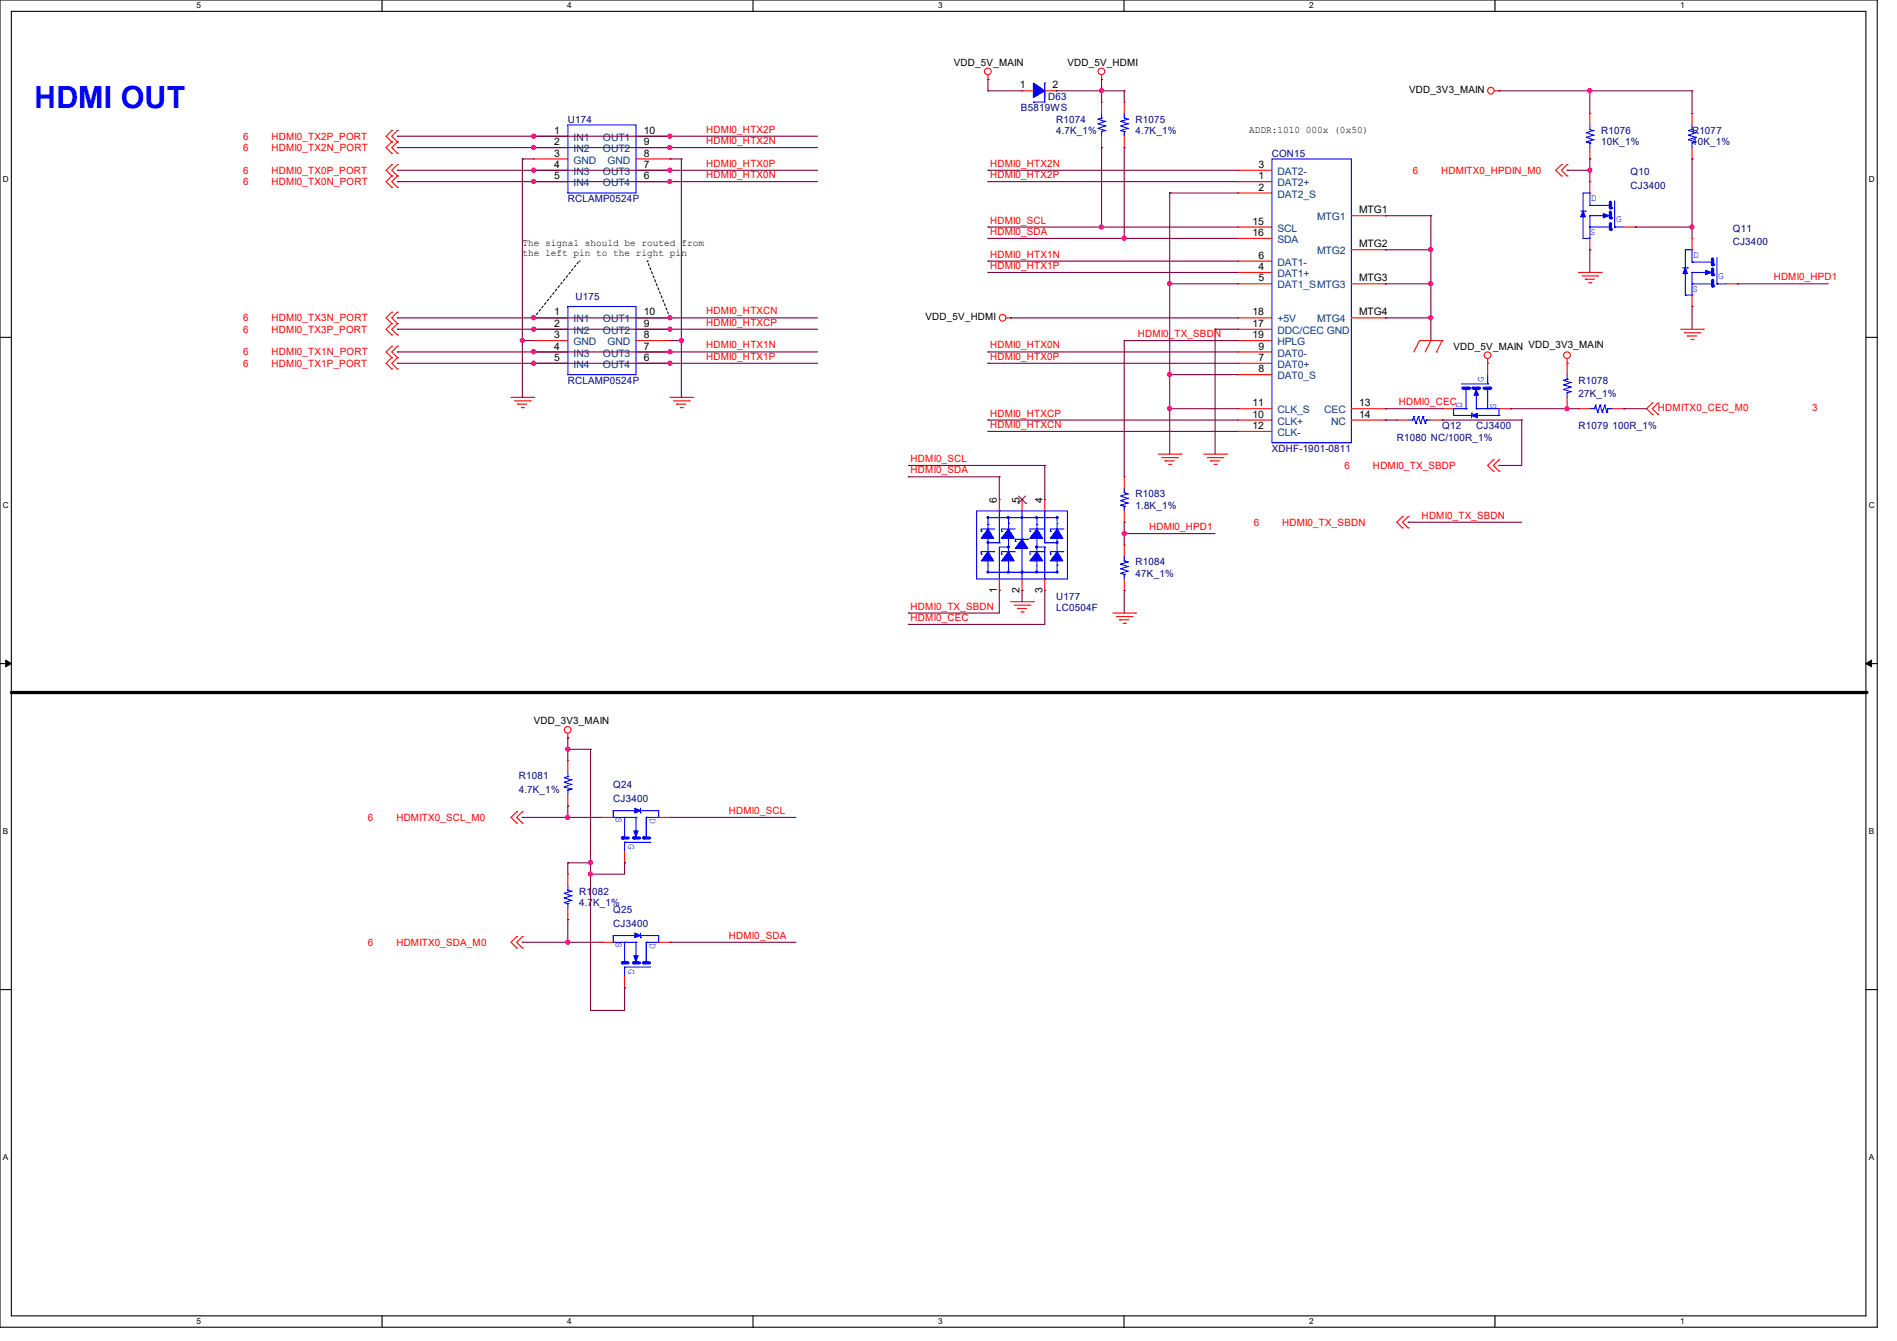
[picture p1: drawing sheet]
<svg xmlns="http://www.w3.org/2000/svg" width="297mm" height="210mm" viewBox="0 0 297 210" stroke-linecap="round" stroke-linejoin="round" font-family="sans-serif">
<path d="M0 0h293.9v207.9h-293.9zM1.8 1.8h290.3v204.3h-290.3z" fill="none" stroke="#000" stroke-width=".17"/>
<g fill="#fff">
<path d="M30.8 .2h.7v1.4h-.7z"/>
<path d="M30.8 206.2h.7v1.4h-.7z"/>
</g>
<path d="M59.8 0v1.8M59.8 206.1v1.8" fill="none" stroke="#000" stroke-width=".17"/>
<g fill="#fff">
<path d="M88.8 .2h.7v1.4h-.7z"/>
<path d="M88.8 206.2h.7v1.4h-.7z"/>
</g>
<path d="M117.9 0v1.8M117.9 206.1v1.8" fill="none" stroke="#000" stroke-width=".17"/>
<g fill="#fff">
<path d="M146.9 .2h.7v1.4h-.7z"/>
<path d="M146.9 206.2h.7v1.4h-.7z"/>
</g>
<path d="M176 0v1.8M176 206.1v1.8" fill="none" stroke="#000" stroke-width=".17"/>
<g fill="#fff">
<path d="M205 .2h.7v1.4h-.7z"/>
<path d="M205 206.2h.7v1.4h-.7z"/>
</g>
<path d="M234.1 0v1.8M234.1 206.1v1.8" fill="none" stroke="#000" stroke-width=".17"/>
<g fill="#fff">
<path d="M263.1 .2h.6v1.4h-.6z"/>
<path d="M263.1 206.2h.6v1.4h-.6z"/>
<path d="M.5 27.3h.9v1.4h-.9z"/>
<path d="M292.6 27.3h.9v1.4h-.9z"/>
<path d="M.5 78.4h.9v1.4h-.9z"/>
<path d="M292.6 78.4h.9v1.4h-.9z"/>
</g>
<path d="M0 52.8h1.8M292.1 52.8h1.8" fill="none" stroke="#000" stroke-width=".17"/>
<g fill="#fff">
<path d="M.5 129.5h.8v1.4h-.8z"/>
<path d="M292.6 129.5h.8v1.4h-.8z"/>
</g>
<path d="M0 103.9h1.8M292.1 103.9h1.8" fill="none" stroke="#000" stroke-width=".17"/>
<path d="M.9 103.4l.9 .5-.9 .5zM292.1 103.9l.9-.5v1z" fill="#000" stroke="#000" stroke-width=".16"/>
<g fill="#fff">
<path d="M.5 180.5h.8v1.4h-.8z"/>
<path d="M292.6 180.5h.8v1.4h-.8z"/>
</g>
<path d="M0 155h1.8M292.1 155h1.8" fill="none" stroke="#000" stroke-width=".17"/>
<path d="M1.8 108.5h290.3" fill="none" stroke="#000" stroke-width=".51"/>
<circle cx="292.1" cy="108.5" r=".25" fill="#000"/>
<path d="M83.6 49.8l7.1-8.9M90.7 40.9h.1M101.3 40.9h.1M104.9 49.8l-3.6-8.9" fill="none" stroke="#000" stroke-width=".17" stroke-dasharray=".3"/>
<g fill="none" stroke="#f00" stroke-width=".17">
<path d="M154.7 12.4h.1M154.7 11.7v.7M172.5 12.4h.1M172.5 11.7v.7M234 14.2h.7M234.7 14.2h.1M61.3 20.4h.1M61.3 22.2h.1M61.3 24h.1M61.3 25.8h.1M61.3 27.6h.1M61.3 29.3h.1"/>
<path d="M61.3 20.4l-.8 .9 .8 .9M61.3 22.2l-.8 .9 .8 .9M61.3 25.8l-.8 .9 .8 .9M61.3 27.6l-.8 .8 .8 .9M62.2 20.4h.1M62.2 22.2h.1M62.2 24h.1M62.2 25.8h.1M62.2 27.6h.1M62.2 29.3h.1M62.2 20.4l-.9 .9 .9 .9M62.2 22.2l-.9 .9 .9 .9"/>
<path d="M62.2 25.8l-.9 .9 .9 .9M62.2 27.6l-.9 .8 .9 .9M244.5 25.8h.1M244.5 27.6h.1M244.5 25.8l-.9 .9 .9 .9M245.4 25.8h.1M245.4 27.6h.1M245.4 25.8l-.9 .9 .9 .9M61.3 48.9h.1M61.3 50.7h.1M61.3 52.5h.1M61.3 54.2h.1"/>
<path d="M61.3 56h.1M61.3 57.8h.1M61.3 48.9l-.8 .9 .8 .9M61.3 50.7l-.8 .9 .8 .9M61.3 54.2l-.8 .9 .8 .9M61.3 56l-.8 .9 .8 .9M62.2 48.9h.1M62.2 50.7h.1M62.2 52.5h.1M62.2 54.2h.1M62.2 56h.1M62.2 57.8h.1"/>
<path d="M62.2 48.9l-.9 .9 .9 .9M62.2 50.7l-.9 .9 .9 .9M62.2 54.2l-.9 .9 .9 .9M62.2 56l-.9 .9 .9 .9M157.5 49.8h.7M158.2 49.8h.1M222.3 53.3h.1M222.3 53.3l-.9 1.8M222.3 53.3h3.5M224 53.3h.1M224 53.3l-.9 1.8M224.9 55.1h.1"/>
<path d="M225.8 53.3h.1M225.8 53.3l-.9 1.8M232.9 56.9h.1M232.9 56.2v.7M245.4 56.9h.1M245.4 56.2v.7M247.1 42.7h3.6M247.7 43.2h2.4M248.2 43.7h.1M248.2 43.7h1.4M248.8 44.3h.3M249.1 44.3h.1"/>
<path d="M250.1 43.2h.1M250.7 42.7h.1M263.1 51.6h3.6M263.7 52.1h2.4M264.2 52.6h.1M264.2 52.6h1.4M264.8 53.2h.3M265.1 53.2h.1M266.1 52.1h.1M266.7 51.6h.1M80 62.2h3.6M80.6 62.8h2.4"/>
<path d="M81.1 63.3h.1M81.1 63.3h1.4M81.6 63.8h.4M82 63.8h.1M83 62.8h.1M83.6 62.2h.1M104.9 62.2h3.6M105.5 62.8h2.4M106 63.3h.1M106 63.3h1.4M106.5 63.8h.3M106.8 63.8h.1"/>
<path d="M107.9 62.8h.1M108.5 62.2h.1M181.4 71.1h3.5M181.9 71.7h2.5M182.4 72.2h.1M182.4 72.2h1.5M183 72.7h.3M183.3 72.7h.1M184.4 71.7h.1M184.9 71.1h.1M188.5 71.1h3.5M189 71.7h2.5"/>
<path d="M189.5 72.2h.1M189.5 72.2h1.5M190.1 72.7h.3M190.4 72.7h.1M191.5 71.7h.1M192 71.1h.1M233.8 72h.1M233.8 73.8h.1M233.8 72l-.9 .9 .9 .9M234.7 72h.1M234.7 73.8h.1M234.7 72l-.9 .9 .9 .9"/>
<path d="M258.7 63.1h.1M258.7 64.9h.1M258.7 63.1l-.9 .9 .9 .9M259.6 64.9h.1M259.6 63.1h.1M259.6 63.1l-.9 .9 .9 .9M158.2 94.2h3.6M158.8 94.8h2.4M159.3 95.3h.1M159.3 95.3h1.4M159.9 95.8h.3M160.2 95.8h.1"/>
<path d="M161.2 94.8h.1M161.8 94.2h.1M174.2 96h3.6M174.8 96.6h2.4M175.3 97.1h.1M175.3 97.1h1.4M175.9 97.6h.3M176.2 97.6h.1M177.2 96.6h.1M177.8 96h.1M219.6 80.9h.1M219.6 82.7h.1"/>
<path d="M219.6 80.9l-.9 .9 .9 .9M220.5 80.9h.1M220.5 82.7h.1M220.5 80.9l-.9 .9 .9 .9M88.9 115.6h.1M88.9 114.9v.7M80.9 127.1h.1M80.9 128.9h.1M80.9 127.1l-.9 .9 .9 .9M81.8 127.1h.1M81.8 128.9h.1M81.8 127.1l-.9 .9 .9 .9"/>
<path d="M80.9 146.7h.1M80.9 148.5h.1M80.9 146.7l-.9 .9 .9 .9M81.8 146.7h.1M81.8 148.5h.1M81.8 146.7l-.9 .9 .9 .9"/>
<circle cx="154.7" cy="11.2" r=".52"/>
<circle cx="172.5" cy="11.2" r=".52"/>
<circle cx="233.4" cy="14.2" r=".52"/>
<circle cx="157" cy="49.8" r=".52"/>
<circle cx="232.9" cy="55.6" r=".52"/>
<circle cx="245.4" cy="55.6" r=".52"/>
<circle cx="88.9" cy="114.3" r=".52"/>
</g>
<path d="M268.1 42.1v.9" fill="none" stroke="#00f" stroke-width=".51"/>
<circle cx="268.1" cy="43" r=".25" fill="#00f"/>
<path d="M268.1 40.6v.8" fill="none" stroke="#00f" stroke-width=".51"/>
<circle cx="268.1" cy="41.4" r=".25" fill="#00f"/>
<path d="M267 42.3l.9 .4-.9 .3z" fill-rule="evenodd" fill="#00f" stroke="#00f" stroke-width=".17"/>
<path d="M263.9 39.1v3M264.9 39.1v2M263.9 42.1h.1M264.9 42.7h.1M264.9 41.1h.1M264.9 44.4h.1M264.9 42.7v3.5M264.9 44.4h3.2M264.9 42.7h3M268.8 44.4h.1M268.8 40.3v4.1" fill="none" stroke="#00f" stroke-width=".17"/>
<path d="M268.1 43.9v.9" fill="none" stroke="#00f" stroke-width=".51"/>
<circle cx="268.1" cy="44.8" r=".25" fill="#00f"/>
<g fill="none" stroke="#00f" stroke-width=".17">
<path d="M171.9 19.4h.1M171.9 18.7h.1M171.9 19.4l1.1 .3M171.9 18.7l1.1 .3M172.5 18.5h.1M172.5 18.5l-.6 .2M172.5 17.8v.7M173 19.7h.1M173 19h.1M173 19.7l-1.1 .4M173 19l-1.1 .4M264.9 19.6v.7"/>
<path d="M171.9 20.1h.1M171.9 20.1l1.1 .3M172.5 20.6h.1M172.5 20.6v.7M173 20.4h.1M173 20.4l-.5 .2M263.9 39.1h1M264.4 21.9h.1M264.4 21.2h.1M264.4 20.4h.1M264.4 21.9l1.1 .3M264.4 21.2l1.1 .3"/>
<path d="M264.4 20.4l1.1 .4M264.9 39.1h.1M264.9 22.4h.1M264.9 20.3h.1M264.9 20.3l-.5 .1M264.9 22.4v.7M265.5 22.2h.1M265.5 21.5h.1M265.5 20.8h.1M265.5 22.2l-.6 .2M265.5 21.5l-1.1 .4M265.5 20.8l-1.1 .4"/>
<path d="M88.9 48h10.7v10.7h-10.7zM263.5 42h.7M263.9 46.2h.1M263.9 46.2h1M263.9 42.8v3.4M264.2 42h.1M264.9 41.1h.1M264.9 46.2h.1M264.9 41.1h3.2M268.8 44.4h.1M268.8 44.4h1.5M175.5 79.1h.1"/>
<path d="M175.5 78.4h.1M175.5 77.7h.1M175.5 79.1l.5 .2M175.5 78.4l1.1 .4M175.5 77.7l1.1 .4M176 79.3h.1M176 77.2h.1M176 77.2l.6 .1M176 76.5v.7M176 79.3v.7M176.6 78.8h.1M176.6 78.1h.1"/>
<path d="M176.6 77.3h.1M176.6 78.8l-1.1 .3M176.6 78.1l-1.1 .3M176.6 77.3l-1.1 .4M175.5 89.8h.1M175.5 89.1h.1M175.5 88.3h.1M175.5 89.8l.5 .2M175.5 89.1l1.1 .4M175.5 88.3l1.1 .4M176 90h.1M176 87.8h.1"/>
<path d="M176 87.1v.7M176 90v.7M176 87.8l.6 .2M176.6 89.5h.1M176.6 88.7h.1M176.6 88h.1M176.6 89.5l-1.1 .3M176.6 88.7l-1.1 .4M176.6 88l-1.1 .3"/>
</g>
<path d="M263.9 42l.3 .8h-.7z" fill-rule="evenodd" fill="#00f" stroke="#00f" stroke-width=".17"/>
<g fill="none" stroke="#f00" stroke-width=".17">
<path d="M172.5 16h.1M172.5 16v1.8M264.9 17.8h.1M264.9 17.8v1.8M172.5 23.1h.1M172.5 21.3v1.8M264.9 37.3h.1M264.9 24.9h.1M264.9 23.1v1.8M264.9 37.3v1.8M83.6 49.8h.1M83.6 51.6h.1"/>
<path d="M83.6 53.3h.1M83.6 55.1h.1M83.6 56.9h.1M83.6 49.8h5.3M83.6 51.6h5.3M83.6 53.3h5.3M83.6 55.1h5.3M83.6 56.9h5.3M99.6 49.8h5.3M99.6 51.6h5.3M99.6 53.3h5.3M99.6 55.1h5.3"/>
<path d="M99.6 56.9h5.3M104.9 56.9h.1M104.9 55.1h.1M104.9 53.3h.1M104.9 51.6h.1M104.9 49.8h.1M264.9 48h.1M264.9 46.2v1.8M270.3 44.4h1.7M272 44.4h.1M176 74.7h.1M176 74.7v1.8"/>
<path d="M176 81.8h.1M176 85.3h.1M176 92.5h.1M176 80v1.8M176 85.3v1.8M176 90.7v1.8"/>
</g>
<path d="M252.1 33.2v.9" fill="none" stroke="#00f" stroke-width=".51"/>
<circle cx="252.1" cy="34.1" r=".25" fill="#00f"/>
<path d="M252.1 31.7v.9" fill="none" stroke="#00f" stroke-width=".51"/>
<circle cx="252.1" cy="32.6" r=".25" fill="#00f"/>
<path d="M251 33.4l.9 .4-.9 .3z" fill-rule="evenodd" fill="#00f" stroke="#00f" stroke-width=".17"/>
<path d="M247.9 33.2h.1M247.9 30.2v3M248.9 33.8h.1M248.9 32.2h.1M248.9 35.6h.1M248.9 30.2v2M248.9 33.8v3.5M248.9 35.6h3.2M248.9 33.8h3M252.8 35.6h.1M252.8 31.5v4.1" fill="none" stroke="#00f" stroke-width=".17"/>
<path d="M252.1 35v.9" fill="none" stroke="#00f" stroke-width=".51"/>
<circle cx="252.1" cy="35.9" r=".25" fill="#00f"/>
<g fill="none" stroke="#00f" stroke-width=".17">
<path d="M88.9 19.6h10.7v10.6h-10.7zM161.8 16h.1M163.6 13h.1M163.6 14.2h.1M163.6 13v3h-1.8M175.5 19.7h.1M175.5 19h.1M175.5 19.7l1.1 .4M175.5 19l1.1 .4M176 18.5h.1M176 18.5l.6 .2M176 17.8v.7"/>
<path d="M176.6 19.4h.1M176.6 18.7h.1M176.6 19.4l-1.1 .3M176.6 18.7l-1.1 .3M248.9 19.6v.7M175.5 20.4h.1M175.5 20.4l.5 .2M176 20.6h.1M176 20.6v.7M176.6 20.1h.1M176.6 20.1l-1.1 .3M199.1 24.9h12.5v44.4h-12.5z"/>
<path d="M247.5 33.1h.7M247.9 37.3h.1M247.9 30.2h1M247.9 37.3h1M247.9 34v3.3M248.2 33.1h.1M248.4 22.2h.1M248.4 21.5h.1M248.4 20.8h.1M248.4 22.2l.5 .2M248.4 21.5l1.1 .4M248.4 20.8l1.1 .4"/>
<path d="M248.9 32.2h.1M248.9 30.2h.1M248.9 37.3h.1M248.9 22.4h.1M248.9 20.3h.1M248.9 32.2h3.2M248.9 20.3l.6 .1M248.9 22.4v.7M249.5 21.9h.1M249.5 21.2h.1M249.5 20.4h.1M249.5 21.9l-1.1 .3"/>
<path d="M249.5 21.2l-1.1 .3M249.5 20.4l-1.1 .4M252.8 35.6h.1M252.8 35.6h1.5M244.8 59.6h.1M244.8 59.6l1.1 .3M245.4 59.4h.1M245.4 59.4l-.6 .2M245.4 58.7v.7M245.9 59.9h.1M245.9 59.9l-1.1 .4M220.5 65.8h.7"/>
<path d="M221.2 65.8h.1M221.4 65.2h.1M221.4 65.2l.3 1.1M221.4 65.2l-.2 .6M221.7 66.3h.1M222.1 65.2h.1M222.1 65.2l.3 1.1M222.1 65.2l-.4 1.1M222.4 66.3h.1M222.8 65.2h.1M222.8 65.2l.3 1.1M222.8 65.2l-.4 1.1"/>
<path d="M223.1 66.3h.1M223.3 65.8h.1M223.3 65.8l-.2 .5M223.3 65.8h.7M244.8 60.3h.1M244.8 61h.1M244.8 60.3l1.1 .3M244.8 61l1.1 .3M245.4 61.5h.1M245.4 61.5v.7M245.9 60.6h.1M245.9 61.3h.1"/>
<path d="M245.9 60.6l-1.1 .4M245.9 61.3l-.5 .2M152.9 80h14.2v10.7h-14.2zM153.6 86.8h.1M153.6 83.2h.1M154.7 82.1h.1M154.7 89.6h.1M154.7 81.1h.1M154.7 81.1v8.5M154.7 85h1.8M154.7 89.6h10.8M154.7 81.1h10.8"/>
<path d="M155.6 86.4h.1M155.6 82.8h.1M155.6 86.4h-2v.4M155.6 82.8h-2v.4M156.5 85h.1M156.5 80h.1M156.5 90.7h.1M156.5 80v5M156.8 83.2h.1M156.8 86.8h.1M157.9 82h.1M157.9 85.7h.1"/>
<path d="M157.9 89.6h.1M157.9 81.1v8.5M157.9 85.7h-1.4v5M158.8 86.4h.1M158.8 82.8h.1M158.8 86.4h-2v.4M158.8 82.8h-2v.4M159 84.8h.1M160 81.1h.1M160 89.6h.1M160 84.5h.1M160 89.5h.1"/>
<path d="M160 80v4.5M160 85.9v3.6M160 89.6v1.1M160.9 84.5h.1M160.9 84.5h-1.9v.3M161.2 86.8h.1M161.2 83.2h.1M162.3 82.1h.1M162.3 81.1h.1M162.3 89.6h.1M162.3 81.1v8.5M162.3 85.7h1.3"/>
<path d="M163.2 86.4h.1M163.2 82.8h.1M163.2 86.4h-2v.4M163.2 82.8h-2v.4M163.6 85.7h.1M163.6 90.7h.1M163.6 85h.1M163.6 80h.1M163.6 80v5M163.6 85.7v5M163.6 85h1.9M164.5 86.8h.1"/>
<path d="M164.5 83.2h.1M165.5 82h.1M165.5 89.6h.1M165.5 88.6h.1M165.5 81.1h.1M165.5 81.1v.7M165.5 82v7.6M166.4 86.4h.1M166.4 82.8h.1M166.4 86.4h-1.9v.4M166.4 82.8h-1.9v.4M88.3 123.2h.1"/>
<path d="M88.3 122.5h.1M88.3 121.8h.1M88.3 139.9h.1M88.3 123.2l1.2 .4M88.3 122.5l1.2 .4M88.3 121.8l1.2 .3M88.3 139.9l1.2 .4M88.9 123.7h.1M88.9 121.6h.1M88.9 139.4h.1M88.9 121.6l-.6 .2M88.9 120.9v.7"/>
<path d="M88.9 123.7v.8M88.9 138.7v.7M88.9 139.4l.6 .2M89.5 123.6h.1M89.5 122.9h.1M89.5 122.1h.1M89.5 139.6h.1M89.5 123.6l-.6 .1M89.5 122.9l-1.2 .3M89.5 122.1l-1.2 .4M89.5 139.6l-1.2 .3M88.3 141.4h.1"/>
<path d="M88.3 140.6h.1M88.3 141.4l.6 .1M88.3 140.6l1.2 .4M88.9 141.5h.1M88.9 141.5v.7M89.5 141h.1M89.5 140.3h.1M89.5 141l-1.2 .4M89.5 140.3l-1.2 .3"/>
</g>
<g fill="#00f" stroke="#00f" stroke-width=".17">
<path d="M247.9 33.1l.3 .9h-.7z" fill-rule="evenodd"/>
<path d="M161.8 13l1.8 1.2-1.8 1.1z" fill-rule="evenodd"/>
<path d="M160 84.5l.9 1.4h-1.9z" fill-rule="evenodd"/>
<path d="M162.3 86.4l.9 1.4h-2z" fill-rule="evenodd"/>
<path d="M162.3 82.8l.9 1.5h-2z" fill-rule="evenodd"/>
<path d="M165.5 86.4l.9 1.4h-1.9z" fill-rule="evenodd"/>
<path d="M165.5 82.8l.9 1.5h-1.9z" fill-rule="evenodd"/>
<path d="M154.7 82.8l.9 1.5h-2z" fill-rule="evenodd"/>
<path d="M157.9 86.4l.9 1.4h-2z" fill-rule="evenodd"/>
<path d="M157.9 82.8l.9 1.5h-2z" fill-rule="evenodd"/>
<path d="M154.7 86.4l.9 1.4h-2z" fill-rule="evenodd"/>
<path d="M157.7 89.5h.3v.2h-.3z" fill-rule="evenodd"/>
<path d="M162.2 89.5h.2v.2h-.2z" fill-rule="evenodd"/>
<path d="M157.7 80.9h.3v.3h-.3z" fill-rule="evenodd"/>
<path d="M162.2 85.6h.2v.2h-.2z" fill-rule="evenodd"/>
<path d="M162.2 80.9h.2v.3h-.2z" fill-rule="evenodd"/>
<path d="M157.7 85.6h.3v.2h-.3z" fill-rule="evenodd"/>
<circle cx="160" cy="81" r=".15"/>
<circle cx="160" cy="89.6" r=".15"/>
<circle cx="165.5" cy="85" r=".15"/>
<circle cx="154.7" cy="81" r=".15"/>
<circle cx="154.7" cy="89.6" r=".15"/>
<circle cx="165.5" cy="81" r=".15"/>
<circle cx="165.5" cy="89.6" r=".15"/>
<circle cx="154.7" cy="85" r=".15"/>
</g>
<g fill="none" stroke="#f00" stroke-width=".17">
<path d="M160 14.2h.1M160 14.2h1.8M163.6 14.2h1.8M165.4 14.2h.1M176 16h.1M176 16v1.8M248.9 17.8h.1M248.9 17.8v1.8M83.6 21.3h.1M83.6 23.1h.1M83.6 24.9h.1M83.6 26.7h.1"/>
<path d="M83.6 28.4h.1M83.6 21.3h5.3M83.6 23.1h5.3M83.6 24.9h5.3M83.6 26.7h5.3M83.6 28.4h5.3M99.6 21.3h5.3M99.6 23.1h5.3M99.6 24.9h5.3M99.6 26.7h5.3M99.6 28.4h5.3M104.9 28.4h.1"/>
<path d="M104.9 26.7h.1M104.9 24.9h.1M104.9 23.1h.1M104.9 21.3h.1M176 23.1h.1M176 21.3v1.8M193.8 28.4h.1M193.8 30.2h.1M193.8 26.7h.1M193.8 35.6h.1M193.8 37.3h.1M193.8 35.6h5.3"/>
<path d="M193.8 26.7h5.3M193.8 28.4h5.3M193.8 30.2h5.3M193.8 37.3h5.3M211.6 39.1h5.3M211.6 33.8h5.3M216.9 39.1h.1M216.9 33.8h.1M248.9 28.4h.1M248.9 39.1h.1M248.9 24.9h.1M248.9 23.1v1.8"/>
<path d="M248.9 28.4v1.8M248.9 37.3v1.8M254.3 35.6h1.7M256 35.6h.1M193.8 42.7h.1M193.8 44.4h.1M193.8 40.9h.1M193.8 56.9h.1M193.8 58.7h.1M193.8 55.1h.1M193.8 51.6h.1M193.8 49.8h.1"/>
<path d="M193.8 53.3h.1M193.8 44.4h5.3M193.8 49.8h5.3M193.8 42.7h5.3M193.8 40.9h5.3M193.8 56.9h5.3M193.8 58.7h5.3M193.8 55.1h5.3M193.8 51.6h5.3M193.8 53.3h5.3M211.6 44.4h5.3M211.6 49.8h5.3"/>
<path d="M216.9 44.4h.1M216.9 49.8h.1M245.4 56.9h.1M245.4 56.9v1.8M156.5 78.2h.1M156.5 78.2v1.8M160 78.2h.1M160 78.2v1.8M163.6 78.2h.1M163.6 78.2v1.8M193.8 65.8h.1M193.8 64h.1"/>
<path d="M193.8 67.6h.1M193.8 65.8h5.3M193.8 64h5.3M193.8 67.6h5.3M211.6 65.8h5.3M211.6 64h5.3M216.9 64h.1M216.9 65.8h.1M218.7 65.8h.1M218.7 65.8h1.8M224 65.8h1.8M225.8 65.8h.1"/>
<path d="M245.4 64h.1M245.4 62.2v1.8M156.5 92.5h.1M156.5 90.7v1.8M160 92.5h.1M160 90.7v1.8M163.6 92.5h.1M163.6 90.7v1.8M88.9 119.1h.1M88.9 119.1v1.8M88.9 126.2h.1M88.9 136.9h.1"/>
<path d="M88.9 124.5v1.7M88.9 136.9v1.8M88.9 144h.1M88.9 142.2v1.8"/>
</g>
<path d="M159.4 78.8h.1M159.5 77.7l1.1 1.1M160.6 77.7l-1.2 1.1M160.6 78.8h.1" fill="none" stroke="#804000" stroke-width=".16"/>
<path d="M230.6 60.8h.9" fill="none" stroke="#00f" stroke-width=".51"/>
<circle cx="231.5" cy="60.8" r=".25" fill="#00f"/>
<path d="M229 60.8h.9" fill="none" stroke="#00f" stroke-width=".51"/>
<circle cx="229.9" cy="60.8" r=".25" fill="#00f"/>
<path d="M231.1 61l.4 .9h-.7z" fill-rule="evenodd" fill="#00f" stroke="#00f" stroke-width=".17"/>
<path d="M227.6 64h1.9M227.6 65.1h3M228.8 60.1h4.1M229.5 64h.1M230.6 65.1h.1M231.1 64h.1M231.1 64h3.6M231.1 61v3M232.9 64h.1M232.9 60.1h.1M232.9 60.8v3.2" fill="none" stroke="#00f" stroke-width=".17"/>
<path d="M232.4 60.8h.9" fill="none" stroke="#00f" stroke-width=".51"/>
<circle cx="233.3" cy="60.8" r=".25" fill="#00f"/>
<path d="M232.9 58.7v1.4M227.6 64h.1M227.6 64v1.1M229.5 64h.1M229.5 60.8v3.2M230.4 64.7h.1M230.4 64.7v.7M231.3 65.1h3.4M232.9 60.1h.1M234.7 64h.1M234.7 65.1h.1M234.7 64v1.1" fill="none" stroke="#00f" stroke-width=".17"/>
<path d="M230.4 65.1l.9-.4v.7z" fill-rule="evenodd" fill="#00f" stroke="#00f" stroke-width=".17"/>
<path d="M232.9 56.9h.1M232.9 56.9v1.8M225.8 64h.1M225.8 64h1.8M234.7 64h1.8M236.5 64h.1" fill="none" stroke="#f00" stroke-width=".17"/>
<path d="M99.2 131.2h.9" fill="none" stroke="#00f" stroke-width=".51"/>
<circle cx="99.2" cy="131.2" r=".25" fill="#00f"/>
<path d="M100.8 131.2h.9" fill="none" stroke="#00f" stroke-width=".51"/>
<circle cx="100.8" cy="131.2" r=".25" fill="#00f"/>
<path d="M99.2 130.1h.7l-.3 .9z" fill-rule="evenodd" fill="#00f" stroke="#00f" stroke-width=".17"/>
<path d="M96 128h3.6M97.8 128h.1M97.8 131.9h.1M97.8 128v3.2M97.8 131.9h4.1M99.6 128h.1M99.6 128v3M100.1 127h.1M100.1 127h3M101.2 128h.1M101.2 128h1.9" fill="none" stroke="#00f" stroke-width=".17"/>
<path d="M97.5 131.2h.8" fill="none" stroke="#00f" stroke-width=".51"/>
<circle cx="97.5" cy="131.2" r=".25" fill="#00f"/>
<path d="M96 128h.1M96 127h.1M96 127v1M96 127h3.4M97.8 131.9h.1M97.8 131.9v1.5M100.3 127.3h.1M100.3 126.6v.7M101.2 128h.1M101.2 128v3.2M103.1 128h.1M103.1 127v1" fill="none" stroke="#00f" stroke-width=".17"/>
<path d="M99.4 126.6l.9 .4-.9 .3z" fill-rule="evenodd" fill="#00f" stroke="#00f" stroke-width=".17"/>
<path d="M94.2 128h.1M94.2 128h1.8M97.8 135.1h.1M97.8 133.4v1.7M103.1 128h1.8M104.9 128h.1" fill="none" stroke="#f00" stroke-width=".17"/>
<path d="M99.2 150.8h.9" fill="none" stroke="#00f" stroke-width=".51"/>
<circle cx="99.2" cy="150.8" r=".25" fill="#00f"/>
<path d="M100.8 150.8h.9" fill="none" stroke="#00f" stroke-width=".51"/>
<circle cx="100.8" cy="150.8" r=".25" fill="#00f"/>
<path d="M99.2 149.7h.7l-.3 .9z" fill-rule="evenodd" fill="#00f" stroke="#00f" stroke-width=".17"/>
<path d="M96 147.6h3.6M97.8 147.6h.1M97.8 151.5h.1M97.8 147.6v3.2M97.8 151.5h4.1M99.6 147.6h.1M99.6 147.6v3M100.1 146.5h.1M100.1 146.5h3M101.2 147.6h.1M101.2 147.6h1.9" fill="none" stroke="#00f" stroke-width=".17"/>
<path d="M97.5 150.8h.8" fill="none" stroke="#00f" stroke-width=".51"/>
<circle cx="97.5" cy="150.8" r=".25" fill="#00f"/>
<g fill="none" stroke="#00f" stroke-width=".17">
<path d="M248.9 64h.7M249.6 64h.1M249.8 63.5h.1M249.8 63.5l.3 1.1M249.8 63.5l-.2 .5M250.1 64.6h.1M250.5 63.5h.1M250.5 63.5l.4 1.1M250.5 63.5l-.4 1.1M250.9 64.6h.1M251.2 63.5h.1M251.2 63.5l.4 1.1"/>
<path d="M251.2 63.5l-.3 1.1M251.6 64.6h.1M251.8 64h.1M251.8 64l-.2 .6M251.8 64h.7M96 147.6h.1M96 146.5h.1M96 146.5v1.1M96 146.5h3.4M97.8 151.5h.1M97.8 151.5v1.4M100.3 146.9h.1"/>
<path d="M100.3 146.1v.8M101.2 147.6h.1M101.2 147.6v3.2M103.1 147.6h.1M103.1 146.5v1.1"/>
</g>
<path d="M99.4 146.1l.9 .4-.9 .4z" fill-rule="evenodd" fill="#00f" stroke="#00f" stroke-width=".17"/>
<path d="M247.1 64h.1M247.1 64h1.8M252.5 64h1.8M254.3 64h.1M94.2 147.6h.1M94.2 147.6h1.8M97.8 154.7h.1M97.8 152.9v1.8M103.1 147.6h1.8M104.9 147.6h.1" fill="none" stroke="#f00" stroke-width=".17"/>
<g fill="none" stroke="#800040" stroke-width=".17">
<path d="M154.7 12.4h.1M154.7 14.2h.1M154.7 12.4v1.8M154.7 14.2h5.3M165.4 14.2h.1M165.4 14.2h10.6M172.5 12.4h.1M172.5 14.2h.1M172.5 12.4v3.6M176 14.2h.1M176 14.2v1.8M234.7 14.2h.1"/>
<path d="M234.7 14.2h30.2M248.9 14.2h.1M248.9 14.2v3.6M264.9 14.2h.1M264.9 14.2v3.6M62.2 21.3h.1M62.2 23.1h.1M62.2 26.7h.1M62.2 28.4h.1M62.2 21.3h65.8M62.2 23.1h65.8M62.2 26.7h65.8"/>
<path d="M62.2 28.4h65.8M81.8 24.9h.1M81.8 24.9h1.8M81.8 24.9v37.3M83.6 21.3h.1M83.6 23.1h.1M83.6 26.7h.1M83.6 28.4h.1M104.9 21.3h.1M104.9 23.1h.1M104.9 24.9h.1M104.9 26.7h.1"/>
<path d="M104.9 28.4h.1M104.9 24.9h1.8M106.7 24.9h.1M106.7 24.9v37.3M154.7 26.7h.1M154.7 28.4h.1M154.7 35.6h.1M154.7 37.3h.1M154.7 26.7h39.1M154.7 28.4h39.1M154.7 35.6h39.1M154.7 37.3h39.1"/>
<path d="M172.5 23.1h.1M172.5 35.6h.1M172.5 23.1v12.5M176 23.1h.1M176 37.3h.1M176 23.1v14.2M183.1 30.2h.1M183.1 30.2h10.7M183.1 30.2v40.9M216.9 33.8h.1M216.9 39.1h.1M216.9 33.8h7.1"/>
<path d="M216.9 39.1h7.1M224 33.8h.1M224 39.1h.1M224 33.8v19.5M245.4 26.7h.1M245.4 26.7h3.5M248.9 24.9h.1M248.9 26.7h.1M248.9 39.1h.1M248.9 24.9v3.5M248.9 39.1v3.6M256 35.6h.1"/>
<path d="M256 35.6h8.9M264.9 24.9h.1M264.9 35.6h.1M264.9 24.9v12.4M62.2 49.8h.1M62.2 51.6h.1M62.2 55.1h.1M62.2 56.9h.1M62.2 49.8h65.8M62.2 51.6h65.8M62.2 55.1h65.8M62.2 56.9h65.8"/>
<path d="M81.8 53.3h.1M81.8 53.3h1.8M83.6 49.8h.1M83.6 51.6h.1M83.6 55.1h.1M83.6 56.9h.1M104.9 49.8h.1M104.9 51.6h.1M104.9 53.3h.1M104.9 55.1h.1M104.9 56.9h.1M104.9 53.3h1.8"/>
<path d="M154.7 40.9h.1M154.7 42.7h.1M154.7 55.1h.1M154.7 56.9h.1M154.7 40.9h39.1M154.7 42.7h39.1M154.7 55.1h39.1M154.7 56.9h39.1M158.2 49.8h.1M158.2 49.8h35.6M176 53.3h.1M176 53.3v21.4"/>
<path d="M176 53.3h17.8M183.1 44.4h.1M183.1 58.7h.1M183.1 44.4h10.7M183.1 58.7h10.7M190.2 51.6h.1M190.2 51.6h3.6M190.2 51.6v19.5M216.9 44.4h.1M216.9 49.8h.1M216.9 44.4h7.1M216.9 49.8h7.1"/>
<path d="M224 44.4h.1M224 49.8h.1M264.9 48h.1M264.9 48v3.6M272 44.4h.1M272 44.4h14.3M81.8 62.2h.1M106.7 62.2h.1M142.2 72.9h.1M142.2 74.7h.1M142.2 72.9h21.4M142.2 74.7h14.3"/>
<path d="M154.7 65.8h.1M154.7 67.6h.1M154.7 65.8h39.1M154.7 67.6h39.1M156.5 74.7h.1M156.5 74.7v3.5M163.6 72.9h.1M163.6 72.9v5.3M183.1 64h.1M183.1 64h10.7M216.9 64h.1M216.9 65.8h.1"/>
<path d="M216.9 64h8.9M216.9 65.8h1.8M225.8 65.8h.1M225.8 65.8h12.5M234.7 72.9h.1M236.5 64h.1M236.5 64h10.6M238.3 65.8h.1M238.3 65.8v7.1h-3.6M245.4 64h.1M254.3 64h.1M254.3 64h3.5"/>
<path d="M142.2 96h.1M142.2 97.8h.1M156.5 92.5h.1M156.5 92.5v3.5h-14.3M160 92.5h.1M160 92.5v1.7M163.6 92.5h.1M163.6 92.5v5.3h-21.4M176 81.8h.1M176 83.6h.1M176 92.5h.1M176 81.8v3.5"/>
<path d="M176 92.5v3.5M176 83.6h14.2M220.5 81.8h.1M220.5 81.8h17.8M88.9 115.6h.1M88.9 117.3h.1M88.9 115.6v3.5M88.9 117.3h3.6M92.5 117.3h.1M92.5 117.3v40.9M81.8 128h.1M81.8 128h12.4"/>
<path d="M88.9 126.2h.1M88.9 135.1h.1M88.9 128h.1M88.9 126.2v1.8M88.9 135.1v1.8M88.9 135.1h3.6M92.5 136.9h.1M92.5 135.1h.1M97.8 135.1h.1M97.8 135.1v1.8h-5.3M104.9 128h19.6M124.5 128h.1"/>
<path d="M81.8 147.6h.1M81.8 147.6h12.4M88.9 144h.1M88.9 147.6h.1M88.9 144v3.6M92.5 158.2h.1M97.8 154.7h.1M97.8 154.7v3.5h-5.3M104.9 147.6h19.6M124.5 147.6h.1"/>
</g>
<g fill="#f0f" stroke="#f0f" stroke-width=".17">
<circle cx="172.4" cy="14.2" r=".32"/>
<circle cx="248.9" cy="14.2" r=".32"/>
<circle cx="83.5" cy="21.3" r=".32"/>
<circle cx="104.9" cy="21.3" r=".32"/>
<circle cx="83.5" cy="23.1" r=".32"/>
<circle cx="104.9" cy="23.1" r=".32"/>
<circle cx="83.5" cy="26.6" r=".32"/>
<circle cx="104.9" cy="26.6" r=".32"/>
<circle cx="248.9" cy="26.6" r=".32"/>
<circle cx="83.5" cy="28.4" r=".32"/>
<circle cx="104.9" cy="28.4" r=".32"/>
<circle cx="172.4" cy="35.5" r=".32"/>
<circle cx="264.9" cy="35.5" r=".32"/>
<circle cx="176" cy="37.3" r=".32"/>
<circle cx="224" cy="39.1" r=".32"/>
<circle cx="183.1" cy="58.7" r=".32"/>
<circle cx="183.1" cy="44.4" r=".32"/>
<circle cx="224" cy="44.4" r=".32"/>
<circle cx="83.5" cy="49.8" r=".32"/>
<circle cx="104.9" cy="49.8" r=".32"/>
<circle cx="224" cy="49.8" r=".32"/>
<circle cx="83.5" cy="51.5" r=".32"/>
<circle cx="104.9" cy="51.5" r=".32"/>
<circle cx="81.8" cy="53.3" r=".32"/>
<circle cx="106.7" cy="53.3" r=".32"/>
<circle cx="83.5" cy="55.1" r=".32"/>
<circle cx="104.9" cy="55.1" r=".32"/>
<circle cx="83.5" cy="56.9" r=".32"/>
<circle cx="104.9" cy="56.9" r=".32"/>
<circle cx="183.1" cy="64" r=".32"/>
<circle cx="245.3" cy="64" r=".32"/>
<circle cx="176" cy="83.5" r=".32"/>
<circle cx="88.9" cy="147.6" r=".32"/>
<circle cx="88.9" cy="128" r=".32"/>
<circle cx="92.4" cy="135.1" r=".32"/>
<circle cx="88.9" cy="117.3" r=".32"/>
<circle cx="92.4" cy="136.9" r=".32"/>
</g>
<text font-size="4.8" fill="#00f" x="5.3" y="16.9">HDMI OUT</text>
<g font-size="1.6">
<text x="149.4" y="10.3">VDD_5V_MAIN</text>
<text x="167.1" y="10.3">VDD_5V_HDMI</text>
<text x="159.7" y="13.8">1</text>
<text x="164.8" y="13.8">2</text>
<text x="220.6" y="14.6">VDD_3V3_MAIN</text>
<text x="86.8" y="21">1</text>
<text x="86.8" y="22.7">2</text>
<text x="100.8" y="22.7">9</text>
<text x="100.8" y="21">10</text>
<text x="195.6" y="20.8">ADDR:1010 000x (0x50)</text>
<text x="86.8" y="24.5">3</text>
<text x="86.8" y="26.3">4</text>
<text x="86.8" y="28.1">5</text>
<text x="100.8" y="28.1">6</text>
<text x="100.8" y="26.3">7</text>
<text x="100.8" y="24.5">8</text>
<text x="197" y="28.1">1</text>
<text x="197" y="29.8">2</text>
<text x="197" y="26.3">3</text>
<text x="196.1" y="35.2">15</text>
<text x="212.8" y="33.4">MTG1</text>
<text x="81.8" y="38.6">The signal should be routed from</text>
<text x="81.8" y="40.1">the left pin to the right pin</text>
<text x="196.1" y="37">16</text>
<text x="197" y="40.5">6</text>
<text x="212.8" y="38.7">MTG2</text>
<text x="197" y="42.3">4</text>
<text x="197" y="44.1">5</text>
<text x="212.8" y="44.1">MTG3</text>
<text x="86.8" y="49.4">1</text>
<text x="86.8" y="51.2">2</text>
<text x="86.8" y="53">3</text>
<text x="100.8" y="53">8</text>
<text x="100.8" y="51.2">9</text>
<text x="100.8" y="49.4">10</text>
<text x="144.9" y="50.2">VDD_5V_HDMI</text>
<text x="196.1" y="51.2">17</text>
<text x="196.1" y="49.4">18</text>
<text x="196.1" y="53">19</text>
<text x="212.8" y="49.4">MTG4</text>
<text x="86.8" y="54.7">4</text>
<text x="86.8" y="56.5">5</text>
<text x="100.8" y="56.5">6</text>
<text x="100.8" y="54.7">7</text>
<text x="197" y="56.5">7</text>
<text x="197" y="58.3">8</text>
<text x="197" y="54.7">9</text>
<text x="227.6" y="54.8">VDD_5V_MAIN VDD_3V3_MAIN</text>
<text x="196.1" y="65.4">10</text>
<text x="196.1" y="63.6">11</text>
<text x="212.8" y="63.6">13</text>
<text x="212.8" y="65.4">14</text>
<text x="196.1" y="67.2">12</text>
<text x="156.1" y="78.8" transform="rotate(-90 156.1 78.8)">6</text>
<text x="159.6" y="78.8" transform="rotate(-90 159.6 78.8)">5</text>
<text x="163.2" y="78.8" transform="rotate(-90 163.2 78.8)">4</text>
<text x="156.1" y="92.8" transform="rotate(-90 156.1 92.8)">1</text>
<text x="159.6" y="92.8" transform="rotate(-90 159.6 92.8)">2</text>
<text x="163.2" y="92.8" transform="rotate(-90 163.2 92.8)">3</text>
<text x="83.6" y="113.5">VDD_3V3_MAIN</text>
</g>
<g font-size="1.6" fill="#000080">
<text x="159.8" y="17.4">B5819WS</text>
<text x="164.1" y="15.7">D63</text>
<text x="88.9" y="19.2">U174</text>
<text x="165.4" y="19.2">R1074</text>
<text x="165.4" y="21">4.7K_1%</text>
<text x="177.8" y="19.2">R1075</text>
<text x="177.8" y="21">4.7K_1%</text>
<text x="250.7" y="21">R1076</text>
<text x="250.7" y="22.8">10K_1%</text>
<text x="264.9" y="21">R1077</text>
<text x="264.9" y="22.8">10K_1%</text>
<text x="199.1" y="24.6">CON15</text>
<text x="255.3" y="27.4">Q10</text>
<text x="255.3" y="29.5">CJ3400</text>
<text x="88.9" y="31.7">RCLAMP0524P</text>
<text x="271.3" y="36.3">Q11</text>
<text x="271.3" y="38.4">CJ3400</text>
<text x="90.1" y="46.9">U175</text>
<text x="88.9" y="60.1">RCLAMP0524P</text>
<text x="247.1" y="60.1">R1078</text>
<text x="247.1" y="62.2">27K_1%</text>
<text x="199.1" y="70.8">XDHF-1901-0811</text>
<text x="218.7" y="69">R1080 NC/100R_1%</text>
<text x="225.8" y="67.2">Q12</text>
<text x="231.1" y="67.2">CJ3400</text>
<text x="247.1" y="67.2">R1079 100R_1%</text>
<text x="177.8" y="77.9">R1083</text>
<text x="177.8" y="79.7">1.8K_1%</text>
<text x="177.8" y="88.6">R1084</text>
<text x="165.4" y="93.9">U177</text>
<text x="165.4" y="95.7">LC0504F</text>
<text x="177.8" y="90.3">47K_1%</text>
<text x="81.2" y="122">R1081</text>
<text x="81.2" y="124.1">4.7K_1%</text>
<text x="96" y="123.4">Q24</text>
<text x="96" y="125.6">CJ3400</text>
<text x="90.7" y="140.1">R1082</text>
<text x="90.7" y="141.9">4.7K_1%</text>
<text x="96" y="143">Q25</text>
<text x="96" y="145.1">CJ3400</text>
</g>
<g font-size="1.6" fill="#f00">
<text x="38.1" y="23.7">6</text>
<text x="38.1" y="21.9">6</text>
<text x="42.5" y="21.9">HDMI0_TX2P_PORT</text>
<text x="42.5" y="23.7">HDMI0_TX2N_PORT</text>
<text x="110.6" y="20.8">HDMI0_HTX2P</text>
<text x="110.6" y="22.6">HDMI0_HTX2N</text>
<text x="38.1" y="29">6</text>
<text x="38.1" y="27.2">6</text>
<text x="42.5" y="27.2">HDMI0_TX0P_PORT</text>
<text x="42.5" y="29">HDMI0_TX0N_PORT</text>
<text x="110.6" y="26.1">HDMI0_HTX0P</text>
<text x="110.6" y="27.9">HDMI0_HTX0N</text>
<text x="155" y="26.1">HDMI0_HTX2N</text>
<text x="155" y="27.9">HDMI0_HTX2P</text>
<text x="221.2" y="27.2">6</text>
<text x="225.6" y="27.2">HDMITX0_HPDIN_M0</text>
<text x="155" y="35">HDMI0_SCL</text>
<text x="155" y="36.8">HDMI0_SDA</text>
<text x="155" y="40.3">HDMI0_HTX1N</text>
<text x="155" y="42.1">HDMI0_HTX1P</text>
<text x="277.7" y="43.9">HDMI0_HPD1</text>
<text x="38.1" y="50.3">6</text>
<text x="38.1" y="52.1">6</text>
<text x="42.5" y="50.3">HDMI0_TX3N_PORT</text>
<text x="42.5" y="52.1">HDMI0_TX3P_PORT</text>
<text x="110.6" y="49.2">HDMI0_HTXCN</text>
<text x="110.6" y="51">HDMI0_HTXCP</text>
<text x="178.1" y="52.8">HDMI0_TX_SBDN</text>
<text x="38.1" y="55.7">6</text>
<text x="38.1" y="57.4">6</text>
<text x="42.5" y="55.7">HDMI0_TX1N_PORT</text>
<text x="42.5" y="57.4">HDMI0_TX1P_PORT</text>
<text x="110.6" y="54.6">HDMI0_HTX1N</text>
<text x="110.6" y="56.3">HDMI0_HTX1P</text>
<text x="155" y="54.6">HDMI0_HTX0N</text>
<text x="155" y="56.3">HDMI0_HTX0P</text>
<text x="155" y="65.2">HDMI0_HTXCP</text>
<text x="219" y="63.5">HDMI0_CEC</text>
<text x="259.6" y="64.4">HDMITX0_CEC_M0</text>
<text x="283.8" y="64.4">3</text>
<text x="155" y="67">HDMI0_HTXCN</text>
<text x="142.6" y="72.3">HDMI0_SCL</text>
<text x="142.6" y="74.1">HDMI0_SDA</text>
<text x="210.5" y="73.4">6</text>
<text x="215" y="73.4">HDMI0_TX_SBDP</text>
<text x="179.9" y="83">HDMI0_HPD1</text>
<text x="196.3" y="82.3">6</text>
<text x="200.7" y="82.3">HDMI0_TX_SBDN</text>
<text x="222.6" y="81.2">HDMI0_TX_SBDN</text>
<text x="142.6" y="95.5">HDMI0_TX_SBDN</text>
<text x="142.6" y="97.2">HDMI0_CEC</text>
<text x="57.6" y="128.6">6</text>
<text x="62.1" y="128.6">HDMITX0_SCL_M0</text>
<text x="114.1" y="127.5">HDMI0_SCL</text>
<text x="57.6" y="148.1">6</text>
<text x="62.1" y="148.1">HDMITX0_SDA_M0</text>
<text x="114.1" y="147">HDMI0_SDA</text>
</g>
<g font-size="1.6" fill="#004080">
<text x="89.8" y="22.1">IN1</text>
<text x="89.8" y="23.8">IN2</text>
<text x="94.4" y="23.8">OUT2</text>
<text x="94.4" y="22.1">OUT1</text>
<text x="89.8" y="25.6">GND</text>
<text x="89.8" y="27.4">IN3</text>
<text x="89.8" y="29.2">IN4</text>
<text x="94.4" y="29.2">OUT4</text>
<text x="94.4" y="27.4">OUT3</text>
<text x="95.1" y="25.6">GND</text>
<text x="200" y="29.2">DAT2+</text>
<text x="200" y="27.4">DAT2-</text>
<text x="200" y="30.9">DAT2_S</text>
<text x="206.2" y="34.5">MTG1</text>
<text x="200" y="41.6">DAT1-</text>
<text x="200" y="36.3">SCL</text>
<text x="200" y="38.1">SDA</text>
<text x="206.2" y="39.8">MTG2</text>
<text x="200" y="43.4">DAT1+</text>
<text x="200" y="45.2">DAT1_SMTG3</text>
<text x="89.8" y="50.5">IN1</text>
<text x="89.8" y="52.3">IN2</text>
<text x="94.4" y="52.3">OUT2</text>
<text x="94.4" y="50.5">OUT1</text>
<text x="200" y="52.3">DDC/CEC GND</text>
<text x="200" y="50.5">+5V</text>
<text x="206.2" y="50.5">MTG4</text>
<text x="89.8" y="54.1">GND</text>
<text x="89.8" y="55.8">IN3</text>
<text x="89.8" y="57.6">IN4</text>
<text x="94.4" y="57.6">OUT4</text>
<text x="94.4" y="55.8">OUT3</text>
<text x="95.1" y="54.1">GND</text>
<text x="200" y="57.6">DAT0+</text>
<text x="200" y="59.4">DAT0_S</text>
<text x="200" y="55.8">DAT0-</text>
<text x="200" y="54.1">HPLG</text>
<text x="200" y="64.7">CLK_S</text>
<text x="207.3" y="64.7">CEC</text>
<text x="200" y="66.5">CLK+</text>
<text x="200" y="68.3">CLK-</text>
<text x="208.4" y="66.5">NC</text>
</g>
<g font-size="1.6" fill="#00f">
<text x="249.1" y="31.5">D</text>
<text x="253" y="34.8">G</text>
<text x="248.9" y="36.8">S</text>
<text x="265.1" y="40.3">D</text>
<text x="264.9" y="45.7">S</text>
<text x="269" y="43.7">G</text>
<text x="232.3" y="59.9" transform="rotate(-90 232.3 59.9)">G</text>
<text x="228.9" y="63.8" transform="rotate(-90 228.9 63.8)">D</text>
<text x="234.3" y="64" transform="rotate(-90 234.3 64)">S</text>
<text x="96.4" y="128" transform="rotate(90 96.4 128)">S</text>
<text x="101.8" y="128.2" transform="rotate(90 101.8 128.2)">D</text>
<text x="98.4" y="132.1" transform="rotate(90 98.4 132.1)">G</text>
<text x="96.4" y="147.6" transform="rotate(90 96.4 147.6)">S</text>
<text x="101.8" y="147.7" transform="rotate(90 101.8 147.7)">D</text>
<text x="98.4" y="151.7" transform="rotate(90 98.4 151.7)">G</text>
</g>
<g font-size="1.3">
<text x="30.8" y="1.3">5</text>
<text x="88.8" y="1.3">4</text>
<text x="146.9" y="1.3">3</text>
<text x="205" y="1.3">2</text>
<text x="263.1" y="1.3">1</text>
<text x=".5" y="28.4">D</text>
<text x="292.6" y="28.4">D</text>
<text x=".5" y="79.5">C</text>
<text x="292.6" y="79.5">C</text>
<text x=".5" y="130.6">B</text>
<text x="292.6" y="130.6">B</text>
<text x=".5" y="181.7">A</text>
<text x="292.6" y="181.7">A</text>
<text x="30.8" y="207.4">5</text>
<text x="88.8" y="207.4">4</text>
<text x="146.9" y="207.4">3</text>
<text x="205" y="207.4">2</text>
<text x="263.1" y="207.4">1</text>
</g>
</svg>
